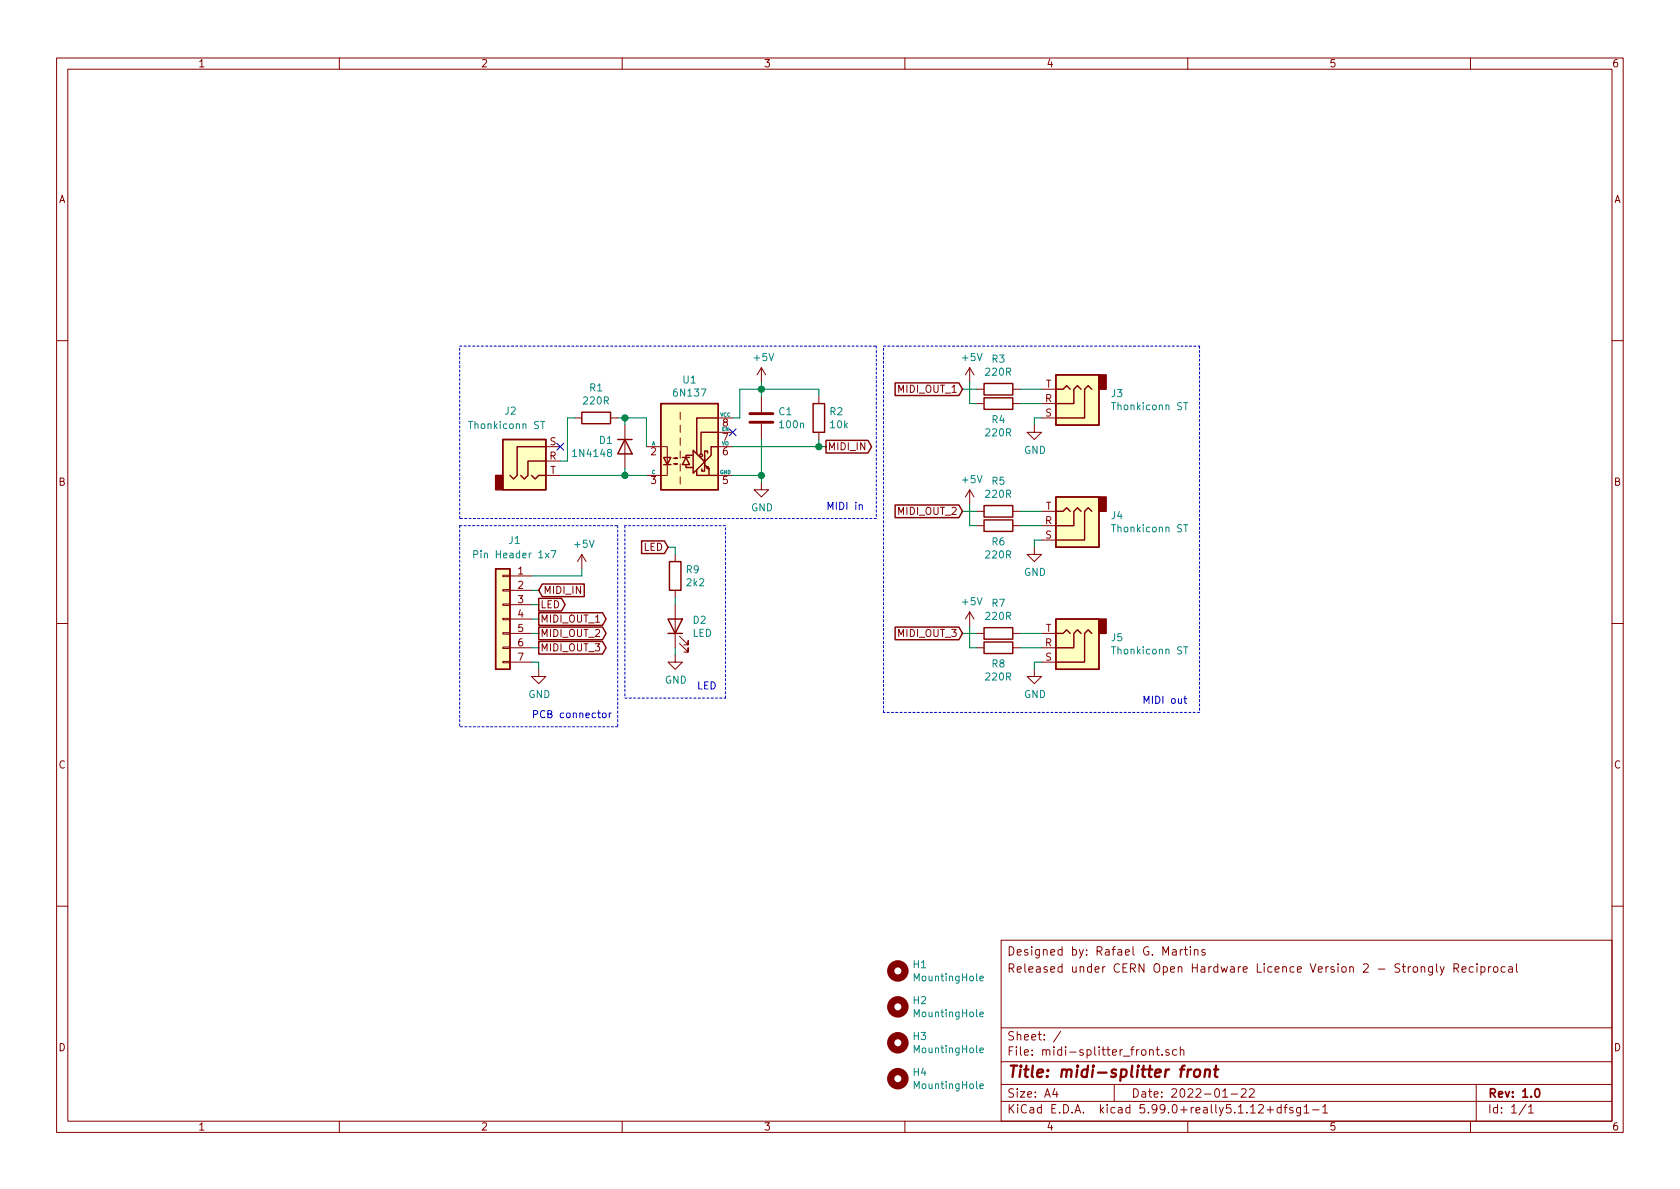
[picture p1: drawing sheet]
<svg xmlns="http://www.w3.org/2000/svg" width="297mm" height="210mm" viewBox="0 0 297 210" stroke-linecap="round" stroke-linejoin="round" font-family="sans-serif">
<g fill="none" stroke="#840000" stroke-width=".18">
<path d="M10 10.3h277v189.9h-277zM12 12.2h273v186.1h-273zM60 10.3v1.9M110 10.3v1.9M160 10.3v1.9M210 10.3v1.9M260 10.3v1.9M10 60.2h2M96.5 79h2.6M101.6 73.9h1.3M107.9 73.9h1.3M110.5 75.2v7.6"/>
<path d="M114.3 79h3.7v5.1h-3.7M120.3 72.9v1.3M120.3 75.2v1.2M120.3 77.5v1.2M120.3 79.8v1.2M127 73.9h2.5M127 79h2.5M127 76.4h2.5M134.6 65l-.7 1.3M134.6 65v2.6M134.6 70.1v2.8M134.6 74.9v2.8"/>
<path d="M134.6 65l.8 1.3M144.8 70.1v1.3M144.8 76.4v1.3M171.4 65v2.6M171.4 65l-.7 1.3M171.4 65l.8 1.3M172.7 71.4h1.3M172.7 68.8h1.3M179.1 71.4h1.2M179.1 68.8h1.2M182.9 75.2v1.2h1.2l-1.2 1.3-1.3-1.3h1.3M184.1 71.4h2.6"/>
<path d="M184.1 68.8h2.6M184.1 73.9h2.6M285 60.2h2M96.5 81.5h2.6M96.5 84.1h2.6M102.9 98l-.8 1.3M102.9 98v2.6M102.9 98l.7 1.3M119 82h.8l-.4 .2v-.3l.4 .1M119 81h.8l-.4 .1v-.2l.4 .1M119.4 98v1.3M120.3 82v1.3"/>
<path d="M120.3 84.3v1.3M127 84.1h2.5M134.6 85.3v1.3h1.3l-1.3 1.3-1.3-1.3h1.3M171.4 86.6l-.7 1.3M171.4 86.6v2.5M171.4 86.6l.8 1.3M172.7 93h1.3M172.7 90.4h1.3M179.1 93h1.2M179.1 90.4h1.2M182.9 96.8v1.2h1.2l-1.2 1.3-1.3-1.3h1.3M184.1 93h2.6"/>
<path d="M184.1 90.4h2.6M184.1 95.5h2.6M10 110.3h2M88.9 114.4h1.3v.3h-1.3zM88.9 117h1.3v.2h-1.3zM88.9 111.9h1.3v.2h-1.3zM88.9 106.8h1.3v.3h-1.3zM88.9 104.3h1.3v.2h-1.3zM88.9 101.7h1.3v.3h-1.3zM88.9 109.3h1.3v.3h-1.3zM90.2 101.8h3.8M90.2 104.4h3.8"/>
<path d="M90.2 106.9h3.8M90.2 109.5h3.8M90.2 112h3.8M90.2 114.5h3.8M90.2 117.1h3.8M95.2 118.4v1.2h1.3l-1.3 1.3-1.2-1.3h1.2M119.4 115.8v1.3h1.2l-1.2 1.3-1.3-1.3h1.3M119.4 104.4v1.3M119.4 106.9v7.6M120.1 113.8l1.6 1.5v-.8v.8h-.8M120.1 112.5l1.6 1.5v-.7v.7h-.8M171.4 108.2v2.5"/>
<path d="M171.4 108.2l-.7 1.3M171.4 108.2l.8 1.3M172.7 112h1.3M172.7 114.5h1.3M179.1 112h1.2M179.1 114.5h1.2M182.9 118.4v1.2h1.2l-1.2 1.3-1.3-1.3h1.3M184.1 112h2.6M184.1 114.5h2.6M184.1 117.1h2.6M285 110.3h2M10 160.2h2"/>
<path d="M177 166.3h108v32h-108zM207.3 168h.6l.1 .9M208 168.3h-.5l-.2 .2v.3l.2 .1 .5-.1M208.7 167.9v1M209.1 167.9l-.3 .1-.1 .2M209.4 167.9h.6M209.6 167.4v1.3l.4 .2M210.5 167.4v.2M210.5 167.9v1M211.2 168l.2-.1 .4 .1v.9M211.2 167.9v1M213 168l-.3-.1-.2 .2v.2l.5 .2v.3h-.5"/>
<path d="M253.3 170.9v1.3l-.3 .2h-.4M253.3 171l-.4-.1-.3 .3v.6l.3 .1h.4M254 170.4v1.3l.2 .2M254.6 170.9l.4 1M255.3 170.9l-.4 1.4-.3 .1M257.1 171.2l.7-.1 .1-.2v-.3l-.3-.2h-.5v1.5M257.4 171.2l.5 .7M258.5 171.4l.7-.1-.1-.3-.4-.1-.2 .2 .1 .8h.5M260.5 171l-.4-.1-.3 .3v.6l.3 .1h.4M261.1 170.4v.2M261.1 170.9v1M261.8 171l.5-.1 .3 .3-.1 .6-.2 .1h-.5"/>
<path d="M261.8 170.9v1.5M263.2 170.9v1M263.6 170.9l-.4 .3M264.1 171.1l.2-.2 .5 .2v.7l-.2 .1-.5-.1zM266.1 171l-.4-.1-.3 .3 .1 .6 .2 .1h.4M266.8 171h.5l.1 .9M267.4 171.3l-.5 .1a.29 .29 0 0 0-.2 .2 .29 .29 0 0 0 .2 .3h.5M268.1 170.4v1.3l.3 .2M285 160.2h2M60 198.3v1.9M110 198.3v1.9M160 198.3v1.9"/>
<path d="M177 194.8h108M177 191.8h108M177 187.8h108M177 181.8h108M186.5 192.5l-.4 1h1M186.8 193v1M187.6 182.3l-1.3 2M197 191.8v3M203.3 185.7a.37 .37 0 0 1 .6 .1v.8M203.3 185.6v1M204.4 185.6h.6M204.6 185.1v1.3l.4 .2"/>
<path d="M205.5 186.5v.1M206.7 185.7l-.4-.1-.2 .2 .1 .2 .5 .2v.3h-.6M208.1 185.7l-.5-.1-.3 .3 .1 .6 .2 .1 .5-.1M208.7 185.7l.2-.1 .3 .1 .1 .9M208.7 185.1v1.5M210 198.3v1.9M216.2 194h.8M217.7 193.5h1.1M219.5 192.7l.2-.2h.3l.3 .2v.3v.2l-.9 .8h.9M220.9 192.7l.2-.2h.4l.2 .2 .1 .3-1 1h1M222.5 195.5l.2-.2h.4l.2 .2 .1 .3-.9 1h.9M224 196.3h1.2"/>
<path d="M224.6 195.7v1.1M226.5 195.9l-.4-.1-.3 .3 .1 .6 .2 .1 .4-.1M226.5 195.3v1.5M227 195.8h.6M227.6 195.3l-.4 .2v1.3M228.6 195.9a.37 .37 0 0 0-.6 .1l.1 .3 .5 .1 .1 .1-.3 .3-.4-.1M229.9 195.8v1.2l-.2 .3h-.4M229.9 195.9l-.4-.1-.3 .3 .1 .6 .2 .1 .4-.1M230.6 195.8l.4-.5v1.5M230.6 196.8h.8M232.1 196.3h1.1M233.9 195.8l.4-.5v1.5"/>
<path d="M233.9 196.8h.8M260 198.3v1.9M261 191.8v6.5M269.8 195.2l-1.2 2M270.3 195.8l.4-.5v1.5M270.3 196.8h.8"/>
</g>
<path d="M271.5 192.7l.2-.2a.81 .81 0 0 1 .6 .6 .81 .81 0 0 1-.3 .8l-.1 .1a.79 .79 0 0 1-.4-1.3z" fill="none" stroke="#840000" stroke-width=".3"/>
<path d="M210.1 189.1l-.2 1.3M210.6 189.1a.55 .55 0 0 0-.6 .4M211.4 189.2a.53 .53 0 0 1 .8 .3l-.1 .6a.54 .54 0 0 1-.5 .4 .54 .54 0 0 1-.5-.4l.1-.6zM213.1 189.3a.5 .5 0 0 1 .8 .1l-.1 1M213.1 189.1l-.1 1.3M214.7 189.1h.7M215 188.4l-.2 1.8 .1 .1 .3 .1" fill="none" stroke="#840000" stroke-width=".41"/>
<g fill="#ffffc2" stroke="#ffffc2" stroke-width=".18">
<path d="M87.6 100.6h2.6v17.8h-2.6z"/>
<path d="M186.7 109.5h7.6v8.9h-7.6z"/>
<path d="M186.7 87.9h7.6v8.9h-7.6z"/>
<path d="M186.7 66.3h7.6v8.9h-7.6z"/>
<path d="M88.9 77.7h7.6v8.9h-7.6z"/>
<path d="M116.8 71.4h10.2v15.2h-10.2z"/>
</g>
<g fill="none" stroke="#840000" stroke-width=".25">
<path d="M88.9 77.7h7.6v8.9h-7.6zM96.5 79h-5.1v5.1l-.6 .6-.6-.6M102.9 72.9h5v2h-5zM109.2 77.7h2.6M110.5 77.7l1.3 2.6h-2.6zM116.8 71.4h10.2v15.2h-10.2zM122.6 79.6l2 2.1-2 2zM127 73.9h-3.8v6.4M127 76.4h-3v3.9M127 79h-1.3v1.5l-1 1M143.8 71.4h2v5h-2zM146 77.9h7.5l.6 1.1-.6 1.1h-7.5z"/>
<path d="M158.3 67.7h11.2l.7 1.1-.7 1.1h-11.2zM174 70.4h5.1v2h-5.1zM174 67.8h5.1v2h-5.1zM186.7 66.3h7.6v8.9h-7.6zM186.7 68.8h1.3l.6-.6 .6 .6M191.1 68.8l-.6-.6-.6 .6v2.6h-3.2M193 68.8l-.6-.6-.6 .6v5.1h-5.1M94 84.1l.6 .6 .6-.6h1.3M96.5 81.5h-3.2v2.6l-.6 .6-.6-.6M113.4 95.7h4.1l.6 1.1-.6 1.1h-4.1zM117.3 80.9h1.3l-.6 1.3zM117.3 82.2h1.3"/>
<path d="M118.4 99.3h2v5.1h-2zM120.6 80.9h1.3M121.3 82.3v.4h1.3M121.3 80.9l.6 1.3h-1.3zM122.4 80.5h-1.1v.4M123.2 83.1v1h3.8M124.6 82.3v1h-.5v-.4M124.6 82.2l.7 .7-.1-.4-.2 .3 .3 .1v1.2M124.6 80.6v1.9M125.1 80.1v-.3h-.5v1M158.3 89.3h11.2l.7 1.1-.7 1.1h-11.2zM174 91.9h5.1v2.1h-5.1z"/>
<path d="M174 89.4h5.1v2h-5.1zM186.7 87.9h7.6v8.9h-7.6zM186.7 90.4h1.3l.6-.6 .6 .6M191.1 90.4l-.6-.6-.6 .6v2.6h-3.2M193 90.4l-.6-.6-.6 .6v5.1h-5.1M87.6 100.6h2.6v17.8h-2.6zM95.2 105.8h4.1l.6 1.1-.6 1.1h-4.1zM95.2 108.4h11.3l.7 1.1-.7 1.1h-11.3zM95.2 110.9h11.3l.7 1.1-.7 1.1h-11.3zM95.2 113.4h11.3l.7 1.1-.7 1.2h-11.3zM95.9 103.3h7.4v2.2h-7.4l-.7-1.1zM118.1 109.5h2.5l-1.2 2.5z"/>
<path d="M118.1 112h2.5M158.3 110.9h11.2l.7 1.1-.7 1.1h-11.2zM174 113.5h5.1v2.1h-5.1zM174 111h5.1v2h-5.1zM186.7 109.5h7.6v8.9h-7.6zM186.7 112h1.3l.6-.6 .6 .6M191.1 112l-.6-.6-.6 .6v2.5h-3.2M193 112l-.6-.6-.6 .6v5.1h-5.1"/>
<circle cx="124" cy="80.5" r=".25"/>
</g>
<g fill="none" stroke="#008484" stroke-width=".18">
<path d="M95.6 74.5h.7M96 74.5v1.3M209.3 71.2h.7M209.7 71.2v1.3M83.8 98h.6l.1-.2-.1-.3-.1-.1h-.5v1.2M97.4 97.4h.9l-.6 1.2M209.3 92.8h.7M209.7 92.8v1.3M209.3 114.4h.7M209.7 114.4v1.2M173.3 173l.6-.1-.1-.2-.3-.1-.2 .2v.6h.5M173.3 179.4l.6-.1-.1-.3h-.3l-.2 .1v.7h.5"/>
<path d="M173.3 192.1l.6-.1-.1-.3h-.3l-.2 .1v.7h.5M173.3 185.7l.6-.1-.1-.2-.3-.1-.2 .2v.6h.5"/>
</g>
<g fill="#840000" stroke="#840000" stroke-width=".25">
<path d="M194.3 109.5h1.3v2.5h-1.3z"/>
<path d="M194.3 87.9h1.3v2.5h-1.3z"/>
<path d="M194.3 66.3h1.3v2.5h-1.3z"/>
<path d="M87.6 84.1h1.3v2.5h-1.3z"/>
</g>
<g fill="none" stroke="#840000" stroke-width="1.3">
<circle cx="158.7" cy="178" r="1.27"/>
<circle cx="158.7" cy="171.7" r="1.27"/>
<circle cx="158.7" cy="190.7" r="1.27"/>
<circle cx="158.7" cy="184.4" r="1.27"/>
</g>
<path d="M132.6 74.7h4.1M132.6 73.1h4.1" fill="none" stroke="#840000" stroke-width=".51"/>
<g fill="none" stroke="#0000c2" stroke-width=".18" stroke-dasharray=".4 .4">
<path d="M81.3 61.2h73.6M154.9 61.2v30.5M156.2 61.2h55.9M212.1 61.2v64.8M81.3 93h27.9M81.3 93v35.5M81.3 91.7v-30.5M109.2 93v35.5M110.5 93v30.4M128.3 93h-17.8M154.9 91.7h-73.6M109.2 128.5h-27.9"/>
<path d="M110.5 123.4h17.8M128.3 123.4v-30.4M156.2 126v-64.8M212.1 126h-55.9"/>
</g>
<g fill="none" stroke="#008400" stroke-width=".18">
<path d="M101.6 73.9h-1.3v7.6h-1.2M109.2 73.9h5.1v5.1M110.5 73.9v1.3M129.5 79h16.5M134.6 67.6v2.5M134.6 77.7v7.6M144.8 70.1v-1.3h-14v5.1h-1.3M144.8 77.7v1.3M170.2 68.8h2.5M171.4 67.6v3.8h1.3M180.3 68.8h3.8M180.3 71.4h3.8"/>
<path d="M184.1 73.9h-1.2v1.3M99.1 84.1h15.2M110.5 82.8v1.3M118.1 96.8h1.3v1.2M129.5 84.1h5.1M170.2 90.4h2.5M171.4 89.1v3.9h1.3M180.3 90.4h3.8M180.3 93h3.8M184.1 95.5h-1.2v1.3M94 109.5h1.2M94 117.1h1.2v1.3"/>
<path d="M94 114.5h1.2M94 112h1.2M94 106.9h1.2M94 104.4h1.2M102.9 100.6v1.2h-8.9M119.4 105.7v1.2M119.4 114.5v1.3M170.2 112h2.5M171.4 110.7v3.8h1.3M180.3 114.5h3.8M180.3 112h3.8M184.1 117.1h-1.2v1.3"/>
</g>
<path d="M151.9 89.4l.2-.2 .3 .1 .1 .8M106.6 126.2l.2-.1 .3 .1 .1 .5-.2 .2h-.2l-.2-.1zM107.7 126.1v.8M108.1 126.1h-.3l-.1 .2M209.3 123.5h.5M209.5 123.1v1.1l.3 .2" fill="none" stroke="#0000c2" stroke-width=".18"/>
<g fill="#008400" stroke="#008400" stroke-width=".25">
<circle cx="134.6" cy="84.1" r=".51"/>
<circle cx="110.5" cy="84.1" r=".51"/>
<circle cx="134.6" cy="68.8" r=".51"/>
<circle cx="144.8" cy="79" r=".51"/>
<circle cx="110.5" cy="73.9" r=".51"/>
</g>
<path d="M98.5 78.4l1.2 1.2M99.7 78.4l-1.2 1.2M128.9 75.8l1.2 1.3M130.1 75.8l-1.2 1.3" fill="none" stroke="#000084" stroke-width=".18"/>
<text font-size="2.8" fill="#840000" x="178" y="190.5">Title: midi-splitter front</text>
<g font-size="2.1" fill="#840000">
<text x="178" y="172">Released under CERN Open Hardware Licence Version 2 - Strongly Reciprocal</text>
<text x="178" y="169">Designed by: Rafael G. Martins</text>
<text x="178" y="184">Sheet: /</text>
<text x="178" y="186.7">File: midi-splitter_front.sch</text>
<text x="178" y="196.9">KiCad E.D.A. kicad 5.99.0+really5.1.12+dfsg1-1</text>
<text x="178" y="194.1">Size: A4</text>
<text x="200" y="194.1">Date: 2022-01-22</text>
<text x="263" y="194.1">Rev: 1.0</text>
<text x="263" y="196.9">Id: 1/1</text>
</g>
<g font-size="1.8" fill="#840000">
<text x="35" y="11.9">1</text>
<text x="85" y="11.9">2</text>
<text x="135" y="11.9">3</text>
<text x="185" y="11.9">4</text>
<text x="235" y="11.9">5</text>
<text x="285" y="11.9">6</text>
<text x="10.4" y="35.9">A</text>
<text x="285.4" y="35.9">A</text>
<text x="159" y="69.5">MIDI_OUT_1</text>
<text x="184.8" y="71.1">R</text>
<text x="184.9" y="68.6">T</text>
<text x="127.8" y="78">7</text>
<text x="127.8" y="75.4">8</text>
<text x="184.8" y="73.7">S</text>
<text x="97.2" y="81.3">R</text>
<text x="97.2" y="78.7">S</text>
<text x="97.3" y="83.8">T</text>
<text x="115.1" y="80.5">2</text>
<text x="127.8" y="80.5">6</text>
<text x="146.3" y="79.6">MIDI_IN</text>
<text x="10.4" y="85.9">B</text>
<text x="115.1" y="85.6">3</text>
<text x="127.8" y="85.6">5</text>
<text x="285.4" y="85.9">B</text>
<text x="159" y="91.1">MIDI_OUT_2</text>
<text x="184.8" y="92.7">R</text>
<text x="184.8" y="95.2">S</text>
<text x="184.9" y="90.2">T</text>
<text x="91.6" y="101.6">1</text>
<text x="113.8" y="97.4">LED</text>
<text x="91.6" y="104.1">2</text>
<text x="91.6" y="106.7">3</text>
<text x="95.5" y="107.6">LED</text>
<text x="96" y="105">MIDI_IN</text>
<text x="91.6" y="109.2">4</text>
<text x="91.6" y="111.8">5</text>
<text x="95.5" y="110.1">MIDI_OUT_1</text>
<text x="95.5" y="112.6">MIDI_OUT_2</text>
<text x="159" y="112.6">MIDI_OUT_3</text>
<text x="184.9" y="111.8">T</text>
<text x="91.6" y="114.3">6</text>
<text x="91.6" y="116.8">7</text>
<text x="95.5" y="115.2">MIDI_OUT_3</text>
<text x="184.8" y="114.3">R</text>
<text x="184.8" y="116.8">S</text>
<text x="10.4" y="135.9">C</text>
<text x="285.4" y="135.9">C</text>
<text x="10.4" y="185.9">D</text>
<text x="285.4" y="185.9">D</text>
<text x="35" y="199.9">1</text>
<text x="85" y="199.9">2</text>
<text x="135" y="199.9">3</text>
<text x="185" y="199.9">4</text>
<text x="235" y="199.9">5</text>
<text x="285" y="199.9">6</text>
</g>
<g font-size="1.8" fill="#008484">
<text x="133.4" y="63.8">+5V</text>
<text x="170.2" y="63.8">+5V</text>
<text x="175.4" y="64.1">R3</text>
<text x="103.3" y="71.5">220R</text>
<text x="104.3" y="69.2">R1</text>
<text x="119.3" y="70.1">6N137</text>
<text x="120.8" y="67.8">U1</text>
<text x="174.4" y="66.4">220R</text>
<text x="196.5" y="70.2">J3</text>
<text x="83.2" y="75.9">Thonkiconn ST</text>
<text x="89.3" y="73.3">J2</text>
<text x="137.7" y="73.4">C1</text>
<text x="138" y="75.7">100n</text>
<text x="146.8" y="73.4">R2</text>
<text x="146.9" y="75.7">10k</text>
<text x="174.4" y="77.2">220R</text>
<text x="175.4" y="74.8">R4</text>
<text x="196.9" y="72.5">Thonkiconn ST</text>
<text x="101.6" y="80.8">1N4148</text>
<text x="106" y="78.5">D1</text>
<text x="181.1" y="80.3">GND</text>
<text x="170.2" y="85.4">+5V</text>
<text x="174.4" y="88">220R</text>
<text x="175.4" y="85.7">R5</text>
<text x="132.8" y="90.4">GND</text>
<text x="196.5" y="91.8">J4</text>
<text x="196.9" y="94.1">Thonkiconn ST</text>
<text x="84.7" y="98.7">Pin Header 1x7</text>
<text x="90" y="96.2">J1</text>
<text x="101.7" y="96.9">+5V</text>
<text x="121.4" y="101.4">R9</text>
<text x="174.4" y="98.7">220R</text>
<text x="175.4" y="96.4">R6</text>
<text x="181.1" y="101.8">GND</text>
<text x="121.5" y="103.7">2k2</text>
<text x="170.2" y="107">+5V</text>
<text x="175.4" y="107.3">R7</text>
<text x="122.4" y="112.6">LED</text>
<text x="122.6" y="110.3">D2</text>
<text x="174.4" y="109.6">220R</text>
<text x="196.5" y="113.4">J5</text>
<text x="175.4" y="118">R8</text>
<text x="196.9" y="115.7">Thonkiconn ST</text>
<text x="93.4" y="123.4">GND</text>
<text x="117.6" y="120.9">GND</text>
<text x="174.4" y="120.3">220R</text>
<text x="181.1" y="123.4">GND</text>
<text x="161.5" y="171.2">H1</text>
<text x="161.8" y="173.5">MountingHole</text>
<text x="161.5" y="177.6">H2</text>
<text x="161.8" y="179.9">MountingHole</text>
<text x="161.5" y="183.9">H3</text>
<text x="161.5" y="190.3">H4</text>
<text x="161.8" y="186.2">MountingHole</text>
<text x="161.8" y="192.6">MountingHole</text>
</g>
<g font-size="1.8" fill="#0000c2">
<text x="146" y="90.2">MIDI in</text>
<text x="123.2" y="121.9">LED</text>
<text x="201.9" y="124.5">MIDI out</text>
<text x="94" y="127">PCB connector</text>
</g>
<g font-size=".9" fill="#008484">
<text x="127.3" y="73.7">VCC</text>
<text x="127.7" y="76.2">EN</text>
<text x="115.3" y="78.8">A</text>
<text x="115.3" y="83.8">C</text>
<text x="127.3" y="83.8">GND</text>
<text x="127.6" y="78.8">VO</text>
</g>
</svg>
